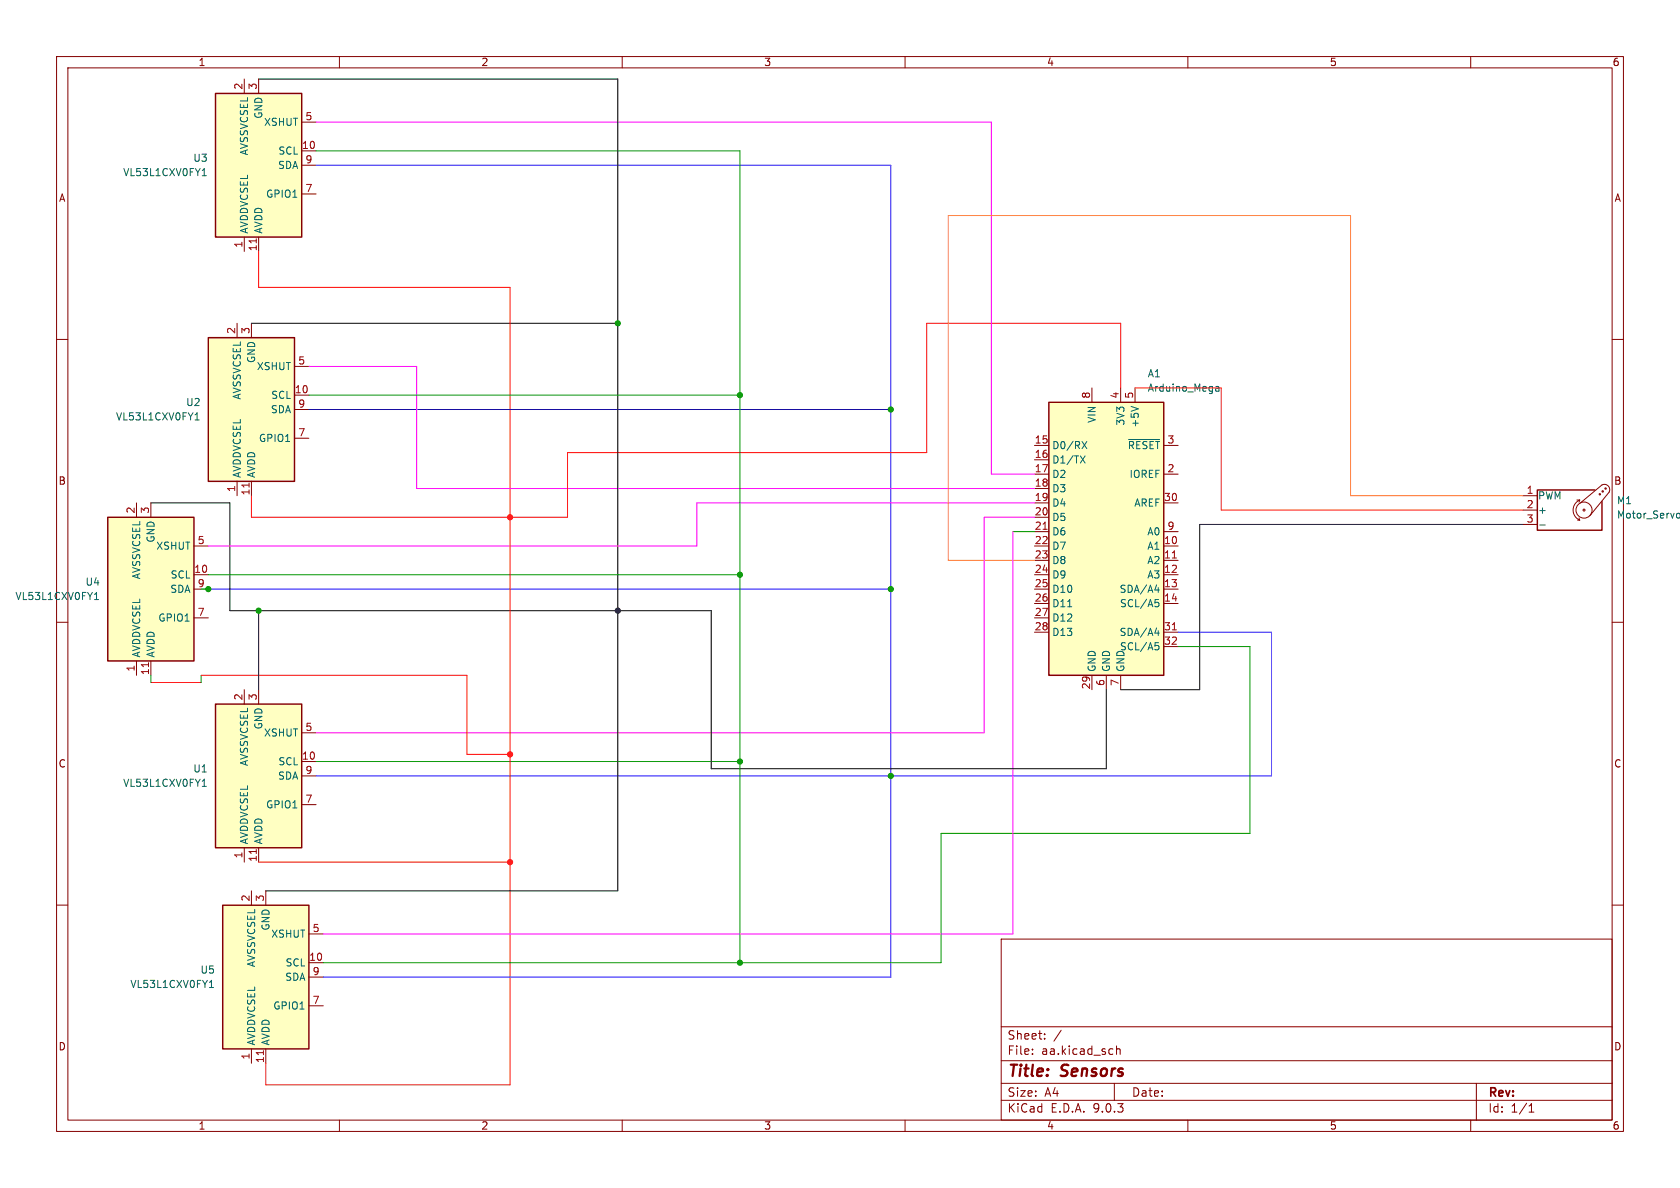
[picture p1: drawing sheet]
<svg xmlns="http://www.w3.org/2000/svg" width="297mm" height="210mm" viewBox="0 0 297 210" stroke-linecap="round" stroke-linejoin="round" font-family="sans-serif">
<g fill="none" stroke="#840000" stroke-width=".18">
<path d="M10 10h277v190h-277zM12 12h273v186h-273zM60 10v2M110 10v2M160 10v2M210 10v2M260 10v2M10 60h2M285 60h2M10 110h2M285 110h2M10 160h2"/>
<path d="M177 166h108v32h-108zM285 160h2M60 198v2M110 198v2M160 198v2M177 194.5h108M177 191.5h108M177 187.5h108M177 181.5h108M182.5 186.3v.1M182.5 185.5v.1M184.7 183.6v.1"/>
<path d="M184.7 182.8v.1M187.6 182.1l-1.3 2M197 191.5v3M197.4 184.9v1.5M197.4 185.5l.2-.1 .4 .1v.9M210 198v2M260 198v2M261 191.5v6.5M270.3 196.6h.9M270.3 195.5l.4-.4v1.5"/>
</g>
<path d="M185.4 71.1h20.3v48.3h-20.3z" fill="#ffffc2"/>
<path d="M185.4 71.1h20.3v48.3h-20.3zM281.9 86.6h-10.1v7.1h11.4v-5.1" fill="none" stroke="#840000" stroke-width=".25"/>
<g fill="none" stroke="#840000" stroke-width=".18">
<path d="M182.9 78.7h2.5M193 68.6v2.5M198.1 68.6v2.5M200.7 68.6v2.5M205.7 78.7h2.6M182.9 81.3h2.5M182.9 83.8h2.5M182.9 86.4h2.5M182.9 88.9h2.5M182.9 91.4h2.5M182.9 94h2.5M182.9 96.5h2.5"/>
<path d="M182.9 99.1h2.5M205.7 83.8h2.6M205.7 88.9h2.6M205.7 94h2.6M205.7 96.5h2.6M205.7 99.1h2.6M269.2 87.6h2.6M269.2 90.2h2.6M269.2 92.7h2.6M278.8 88.4h.5M278.9 91.9h.4M279.1 91.6l.2 .3"/>
<path d="M279.3 88.4a1.94 1.94 0 0 0-1.2 1.8 1.94 1.94 0 0 0 1.2 1.7M279.3 88.4l-.2 .4M279.4 88.9l3.8-3.2a.94 .94 0 0 1 1.1 .2 .94 .94 0 0 1 .2 1.1l-3.4 4.2M182.9 101.6h2.5M182.9 104.1h2.5M182.9 106.7h2.5M182.9 109.2h2.5M182.9 111.8h2.5M193 119.4v2.5M195.6 119.4v2.5M198.1 119.4v2.5M205.7 101.6h2.6"/>
<path d="M205.7 104.1h2.6M205.7 106.7h2.6M205.7 111.8h2.6M205.7 114.3h2.6"/>
<circle cx="280" cy="90.2" r="1.42"/>
<circle cx="280" cy="90.2" r=".18"/>
<circle cx="282.8" cy="87.4" r=".13"/>
<circle cx="283.3" cy="86.9" r=".13"/>
<circle cx="283.8" cy="86.4" r=".13"/>
</g>
<g fill="none" stroke="#006464" stroke-width=".18">
<path d="M191.3 78l.8 1.3M192.1 78l-.8 1.3M199.5 77.7h5.5M200 71.8l1.2 .5M214.9 68.4h.5l.1 .8M215.5 68.6l-.4 .1-.2 .2 .2 .3 .4-.1M191 80.6l.8 1.3M191.8 80.6l-.8 1.3M272.2 92.8h1M296.4 91l.2-.3 .3 .1 .1 .2-.1 .5-.3 .1-.2-.3M188.7 107.3h.8M204.2 104.3h.8"/>
<path d="M204.2 111.9h.8M204.2 106h.6M204.2 113.6h.6M204.3 106.5h.3l.3 .2-.1 .5-.5 .1M204.3 114.1h.3l.3 .2-.1 .5-.5 .1M204.8 103.9v.8M204.8 111.5v.8"/>
</g>
<path d="M184.4 93.6h.7M207.3 98.6h.7M207.3 111.3h.7" fill="none" stroke="#a90000" stroke-width=".18"/>
<path d="M38.1 16.5h15.2v25.4h-15.2z" fill="#ffffc2"/>
<path d="M38.1 16.5h15.2v25.4h-15.2z" fill="none" stroke="#840000" stroke-width=".25"/>
<path d="M43.2 14v2.5M45.7 14v2.5M53.3 34.3h2.6M53.3 29.2h2.6M53.3 26.7h2.6M53.3 21.6h2.6M43.2 41.9v2.6M45.7 41.9v2.6" fill="none" stroke="#840000" stroke-width=".18"/>
<path d="M45.3 42.2v.7" fill="none" stroke="#a90000" stroke-width=".18"/>
<path d="M35.8 31.1h.7M35.9 30.1l.2-.3v1.3" fill="none" stroke="#006464" stroke-width=".18"/>
<path d="M36.8 59.7h15.3v25.4h-15.3z" fill="#ffffc2"/>
<path d="M36.8 59.7h15.3v25.4h-15.3z" fill="none" stroke="#840000" stroke-width=".25"/>
<path d="M41.9 57.2v2.5M44.4 57.2v2.5M52.1 77.5h2.5M52.1 72.4h2.5M52.1 69.9h2.5M52.1 64.8h2.5M41.9 85.1v2.5M44.4 85.1v2.5" fill="none" stroke="#840000" stroke-width=".18"/>
<path d="M44 85.4v.7" fill="none" stroke="#a90000" stroke-width=".18"/>
<path d="M34.5 74.2h.7M34.6 73.3l.2-.3v1.2" fill="none" stroke="#006464" stroke-width=".18"/>
<path d="M19 91.4h15.3v25.4h-15.3z" fill="#ffffc2"/>
<path d="M19 91.4h15.3v25.4h-15.3z" fill="none" stroke="#840000" stroke-width=".25"/>
<path d="M24.1 88.9v2.5M26.7 88.9v2.5M34.3 96.5h2.5M24.1 116.8v2.6M26.7 116.8v2.6M34.3 109.2h2.5M34.3 104.1h2.5M34.3 101.6h2.5" fill="none" stroke="#840000" stroke-width=".18"/>
<path d="M26.3 117.1v.8" fill="none" stroke="#a90000" stroke-width=".18"/>
<path d="M16.7 106h.7M16.8 105l.3-.3v1.3" fill="none" stroke="#006464" stroke-width=".18"/>
<path d="M39.4 160h15.2v25.4h-15.2z" fill="#ffffc2"/>
<path d="M39.4 160h15.2v25.4h-15.2z" fill="none" stroke="#840000" stroke-width=".25"/>
<path d="M44.4 157.5v2.5M47 157.5v2.5M54.6 177.8h2.5M54.6 172.7h2.5M54.6 170.2h2.5M54.6 165.1h2.5M44.4 185.4v2.6M47 185.4v2.6" fill="none" stroke="#840000" stroke-width=".18"/>
<path d="M46.6 185.7v.7" fill="none" stroke="#a90000" stroke-width=".18"/>
<path d="M37 174.6h.7M37.1 173.6l.3-.3v1.3" fill="none" stroke="#006464" stroke-width=".18"/>
<path d="M38.1 124.5h15.2v25.4h-15.2z" fill="#ffffc2"/>
<path d="M38.1 124.5h15.2v25.4h-15.2z" fill="none" stroke="#840000" stroke-width=".25"/>
<path d="M43.2 121.9v2.6M45.7 121.9v2.6M53.3 137.2h2.6M53.3 134.6h2.6M53.3 129.5h2.6M43.2 149.9v2.5M45.7 149.9v2.5M53.3 142.2h2.6" fill="none" stroke="#840000" stroke-width=".18"/>
<path d="M45.3 150.2v.7" fill="none" stroke="#a90000" stroke-width=".18"/>
<path d="M35.8 139h.7M35.9 138l.2-.3v1.3" fill="none" stroke="#006464" stroke-width=".18"/>
<path d="M45.7 44.5v6.3h44.5v141h-43.2v-3.8M198.1 68.6v-11.4h-34.3v22.8h-63.5v11.4h-55.9v-3.8M35.6 119.4h46.9v14h7.7M26.7 120.7h8.9M45.7 152.4h44.5" fill="none" stroke="#ff0705" stroke-width=".18"/>
<path d="M200.7 68.6h15.2v21.6h53.3" fill="none" stroke="#ff2700" stroke-width=".18"/>
<path d="M45.7 14h63.5v143.5h-62.2M44.4 57.2h64.8M26.7 88.9h13.9v19.1h85.1v27.9h69.9v-14M269.2 92.7h-57.1v29.2h-14M45.7 108v13.9" fill="none" stroke="#000" stroke-width=".18"/>
<path d="M269.2 87.6h-30.4v-49.5h-71.2v61h15.3" fill="none" stroke="#ff8631" stroke-width=".18"/>
<path d="M55.9 29.2h101.6v143.5h-100.4M54.6 72.4h102.9M36.8 104.1h120.7M208.3 111.8h16.5v25.4h-168.9" fill="none" stroke="#1e0fff" stroke-width=".18"/>
<path d="M55.9 26.7h74.9v143.5M54.6 69.9h76.2M179.1 94h3.8M26.7 119.4v1.3M35.6 119.4v1.3M35.6 104.1h1.2M36.8 101.6h94M208.3 114.3h12.7v33h-54.6v22.9h-109.3M55.9 134.6h74.9" fill="none" stroke="#009600" stroke-width=".18"/>
<path d="M55.9 21.6h119.4v62.2h7.6M54.6 64.8h19.1v21.6h109.2M179.1 94v71.1h-122M182.9 91.4h-8.9v38.1h-118.1M182.9 88.9h-59.7v7.6h-86.4" fill="none" stroke="#ff00f9" stroke-width=".18"/>
<g fill="#009600" stroke="#009600" stroke-width=".18">
<circle cx="157.5" cy="72.4" r=".46"/>
<circle cx="157.5" cy="104.1" r=".46"/>
<circle cx="130.8" cy="69.9" r=".46"/>
<circle cx="109.2" cy="57.2" r=".46"/>
<circle cx="130.8" cy="101.6" r=".46"/>
<circle cx="36.8" cy="104.1" r=".46"/>
<circle cx="45.7" cy="108" r=".46"/>
<circle cx="157.5" cy="137.2" r=".46"/>
<circle cx="130.8" cy="134.6" r=".46"/>
<circle cx="130.8" cy="170.2" r=".46"/>
</g>
<g fill="#ff0705" stroke="#ff0705" stroke-width=".18">
<circle cx="90.2" cy="91.4" r=".46"/>
<circle cx="90.2" cy="133.4" r=".46"/>
<circle cx="90.2" cy="152.4" r=".46"/>
</g>
<circle cx="109.2" cy="108" r=".46" fill="#000" stroke="#000" stroke-width=".18"/>
<g font-size="2.8" fill="#840000">
<text x="178" y="190.9">Title:</text>
<text x="187.7" y="190.9">Sensors</text>
</g>
<g font-size="2.1" fill="#840000">
<text x="178" y="184">Sheet:</text>
<text x="178" y="186.7">File:</text>
<text x="184.1" y="186.7">aa.kicad_sch</text>
<text x="178" y="196.9">KiCad</text>
<text x="178" y="194.1">Size:</text>
<text x="184.7" y="194.1">A4</text>
<text x="185.7" y="196.9">E.D.A.</text>
<text x="193.3" y="196.9">9.0.3</text>
<text x="200" y="194.1">Date:</text>
<text x="263" y="194.3">Rev:</text>
<text x="263" y="196.9">Id:</text>
<text x="267.1" y="196.9">1/1</text>
</g>
<g font-size="1.8" fill="#840000">
<text x="35" y="11.9">1</text>
<text x="85" y="11.9">2</text>
<text x="135" y="11.9">3</text>
<text x="185" y="11.9">4</text>
<text x="235" y="11.9">5</text>
<text x="285" y="11.9">6</text>
<text x="10.3" y="35.9">A</text>
<text x="285.3" y="35.9">A</text>
<text x="10.3" y="85.9">B</text>
<text x="285.3" y="85.9">B</text>
<text x="10.3" y="135.9">C</text>
<text x="285.3" y="135.9">C</text>
<text x="10.3" y="185.9">D</text>
<text x="285.3" y="185.9">D</text>
<text x="35" y="199.9">1</text>
<text x="85" y="199.9">2</text>
<text x="135" y="199.9">3</text>
<text x="185" y="199.9">4</text>
<text x="235" y="199.9">5</text>
<text x="285" y="199.9">6</text>
</g>
<g font-size="1.8" fill="#a90000">
<text x="42.9" y="15.9" transform="rotate(-90 42.9 15.9)">2</text>
<text x="45.5" y="15.9" transform="rotate(-90 45.5 15.9)">3</text>
<text x="53.9" y="21.3">5</text>
<text x="53.3" y="26.4">10</text>
<text x="53.9" y="29">9</text>
<text x="53.9" y="34">7</text>
<text x="42.9" y="43.9" transform="rotate(-90 42.9 43.9)">1</text>
<text x="45.5" y="44.5" transform="rotate(-90 45.5 44.5)">11</text>
<text x="41.7" y="59.1" transform="rotate(-90 41.7 59.1)">2</text>
<text x="44.2" y="59.1" transform="rotate(-90 44.2 59.1)">3</text>
<text x="52.6" y="64.5">5</text>
<text x="52" y="69.6">10</text>
<text x="192.8" y="70.6" transform="rotate(-90 192.8 70.6)">8</text>
<text x="197.9" y="70.6" transform="rotate(-90 197.9 70.6)">4</text>
<text x="200.4" y="70.6" transform="rotate(-90 200.4 70.6)">5</text>
<text x="52.6" y="77.2">7</text>
<text x="52.6" y="72.1">9</text>
<text x="182.8" y="78.5">15</text>
<text x="182.8" y="81">16</text>
<text x="182.8" y="83.6">17</text>
<text x="206.3" y="78.5">3</text>
<text x="206.3" y="83.6">2</text>
<text x="41.7" y="87.1" transform="rotate(-90 41.7 87.1)">1</text>
<text x="44.2" y="87.7" transform="rotate(-90 44.2 87.7)">11</text>
<text x="182.8" y="86.1">18</text>
<text x="182.8" y="88.6">19</text>
<text x="205.7" y="88.6">30</text>
<text x="269.8" y="87.4">1</text>
<text x="269.8" y="89.9">2</text>
<text x="23.9" y="90.9" transform="rotate(-90 23.9 90.9)">2</text>
<text x="26.4" y="90.9" transform="rotate(-90 26.4 90.9)">3</text>
<text x="182.8" y="91.2">20</text>
<text x="182.8" y="93.7">21</text>
<text x="206.3" y="93.7">9</text>
<text x="269.8" y="92.5">3</text>
<text x="34.2" y="101.3">10</text>
<text x="34.9" y="96.3">5</text>
<text x="182.8" y="96.3">22</text>
<text x="182.8" y="98.8">23</text>
<text x="182.8" y="101.3">24</text>
<text x="205.7" y="96.3">10</text>
<text x="205.7" y="98.8">11</text>
<text x="205.7" y="101.3">12</text>
<text x="34.9" y="103.9">9</text>
<text x="182.8" y="103.9">25</text>
<text x="182.8" y="106.4">26</text>
<text x="205.7" y="103.9">13</text>
<text x="205.7" y="106.4">14</text>
<text x="34.9" y="109">7</text>
<text x="182.8" y="109">27</text>
<text x="182.8" y="111.5">28</text>
<text x="205.7" y="111.5">31</text>
<text x="23.9" y="118.8" transform="rotate(-90 23.9 118.8)">1</text>
<text x="26.4" y="119.4" transform="rotate(-90 26.4 119.4)">11</text>
<text x="205.7" y="114">32</text>
<text x="42.9" y="123.9" transform="rotate(-90 42.9 123.9)">2</text>
<text x="45.5" y="123.9" transform="rotate(-90 45.5 123.9)">3</text>
<text x="192.8" y="122" transform="rotate(-90 192.8 122)">29</text>
<text x="195.3" y="121.4" transform="rotate(-90 195.3 121.4)">6</text>
<text x="197.9" y="121.4" transform="rotate(-90 197.9 121.4)">7</text>
<text x="53.9" y="129.3">5</text>
<text x="53.3" y="134.4">10</text>
<text x="53.9" y="136.9">9</text>
<text x="53.9" y="142">7</text>
<text x="42.9" y="151.8" transform="rotate(-90 42.9 151.8)">1</text>
<text x="45.5" y="152.4" transform="rotate(-90 45.5 152.4)">11</text>
<text x="44.2" y="159.5" transform="rotate(-90 44.2 159.5)">2</text>
<text x="46.7" y="159.5" transform="rotate(-90 46.7 159.5)">3</text>
<text x="55.2" y="164.8">5</text>
<text x="54.6" y="169.9">10</text>
<text x="55.2" y="172.5">9</text>
<text x="55.2" y="177.5">7</text>
<text x="44.2" y="187.4" transform="rotate(-90 44.2 187.4)">1</text>
<text x="46.7" y="188" transform="rotate(-90 46.7 188)">11</text>
</g>
<g font-size="1.8" fill="#006464">
<text x="46.6" y="22.5">XSHUT</text>
<text x="46.6" y="21.1" transform="rotate(-90 46.6 21.1)">GND</text>
<text x="34.1" y="28.8">U3</text>
<text x="44" y="27.6" transform="rotate(-90 44 27.6)">AVSSVCSEL</text>
<text x="49.1" y="27.5">SCL</text>
<text x="21.7" y="31.3">VL53L1CXV0FY1</text>
<text x="46.9" y="35.2">GPIO1</text>
<text x="49.1" y="30.1">SDA</text>
<text x="44" y="41.4" transform="rotate(-90 44 41.4)">AVDDVCSEL</text>
<text x="46.6" y="41.4" transform="rotate(-90 46.6 41.4)">AVDD</text>
<text x="45.3" y="65.6">XSHUT</text>
<text x="45.3" y="64.3" transform="rotate(-90 45.3 64.3)">GND</text>
<text x="32.8" y="72">U2</text>
<text x="42.8" y="70.7" transform="rotate(-90 42.8 70.7)">AVSSVCSEL</text>
<text x="47.9" y="70.7">SCL</text>
<text x="202.8" y="66.9">A1</text>
<text x="202.8" y="69.4">Arduino_Mega</text>
<text x="20.4" y="74.5">VL53L1CXV0FY1</text>
<text x="47.8" y="73.3">SDA</text>
<text x="193.9" y="74.9" transform="rotate(-90 193.9 74.9)">VIN</text>
<text x="199" y="75.3" transform="rotate(-90 199 75.3)">3V3</text>
<text x="201.5" y="75.7" transform="rotate(-90 201.5 75.7)">+5V</text>
<text x="45.7" y="78.3">GPIO1</text>
<text x="185.9" y="79.6">D0/RX</text>
<text x="185.9" y="82.1">D1/TX</text>
<text x="199.3" y="79.6">~{RESET}</text>
<text x="42.8" y="84.6" transform="rotate(-90 42.8 84.6)">AVDDVCSEL</text>
<text x="45.3" y="84.6" transform="rotate(-90 45.3 84.6)">AVDD</text>
<text x="185.9" y="84.7">D2</text>
<text x="185.9" y="87.2">D3</text>
<text x="185.9" y="89.8">D4</text>
<text x="199.6" y="84.7">IOREF</text>
<text x="200.4" y="89.8">AREF</text>
<text x="271.8" y="88.5">PWM</text>
<text x="285.8" y="89.3">M1</text>
<text x="185.9" y="92.3">D5</text>
<text x="185.9" y="94.8">D6</text>
<text x="202.7" y="94.8">A0</text>
<text x="271.8" y="91">+</text>
<text x="285.8" y="91.9">Motor_Servo</text>
<text x="27.5" y="97.4">XSHUT</text>
<text x="27.5" y="96" transform="rotate(-90 27.5 96)">GND</text>
<text x="185.9" y="97.4">D7</text>
<text x="185.9" y="99.9">D8</text>
<text x="202.7" y="97.4">A1</text>
<text x="202.7" y="99.9">A2</text>
<text x="2.6" y="106.3">VL53L1CXV0FY1</text>
<text x="15" y="103.7">U4</text>
<text x="25" y="102.5" transform="rotate(-90 25 102.5)">AVSSVCSEL</text>
<text x="30" y="105">SDA</text>
<text x="30.1" y="102.5">SCL</text>
<text x="185.9" y="102.5">D9</text>
<text x="185.9" y="105">D10</text>
<text x="185.9" y="107.5">D11</text>
<text x="197.8" y="105">SDA/A4</text>
<text x="197.9" y="107.5">SCL/A5</text>
<text x="202.7" y="102.5">A3</text>
<text x="27.9" y="110.1">GPIO1</text>
<text x="185.9" y="110.1">D12</text>
<text x="185.9" y="112.6">D13</text>
<text x="197.8" y="112.6">SDA/A4</text>
<text x="25" y="116.3" transform="rotate(-90 25 116.3)">AVDDVCSEL</text>
<text x="27.5" y="116.3" transform="rotate(-90 27.5 116.3)">AVDD</text>
<text x="193.9" y="118.9" transform="rotate(-90 193.9 118.9)">GND</text>
<text x="196.4" y="118.9" transform="rotate(-90 196.4 118.9)">GND</text>
<text x="197.9" y="115.2">SCL/A5</text>
<text x="199" y="118.9" transform="rotate(-90 199 118.9)">GND</text>
<text x="46.6" y="130.4">XSHUT</text>
<text x="46.6" y="129" transform="rotate(-90 46.6 129)">GND</text>
<text x="34.1" y="136.8">U1</text>
<text x="44" y="135.5" transform="rotate(-90 44 135.5)">AVSSVCSEL</text>
<text x="49.1" y="135.5">SCL</text>
<text x="21.7" y="139.3">VL53L1CXV0FY1</text>
<text x="46.9" y="143.1">GPIO1</text>
<text x="49.1" y="138">SDA</text>
<text x="44" y="149.4" transform="rotate(-90 44 149.4)">AVDDVCSEL</text>
<text x="46.6" y="149.4" transform="rotate(-90 46.6 149.4)">AVDD</text>
<text x="47.9" y="166">XSHUT</text>
<text x="47.9" y="164.6" transform="rotate(-90 47.9 164.6)">GND</text>
<text x="35.3" y="172.3">U5</text>
<text x="45.3" y="171.1" transform="rotate(-90 45.3 171.1)">AVSSVCSEL</text>
<text x="50.3" y="173.6">SDA</text>
<text x="50.4" y="171">SCL</text>
<text x="22.9" y="174.9">VL53L1CXV0FY1</text>
<text x="48.2" y="178.7">GPIO1</text>
<text x="45.3" y="184.9" transform="rotate(-90 45.3 184.9)">AVDDVCSEL</text>
<text x="47.9" y="184.9" transform="rotate(-90 47.9 184.9)">AVDD</text>
</g>
</svg>
